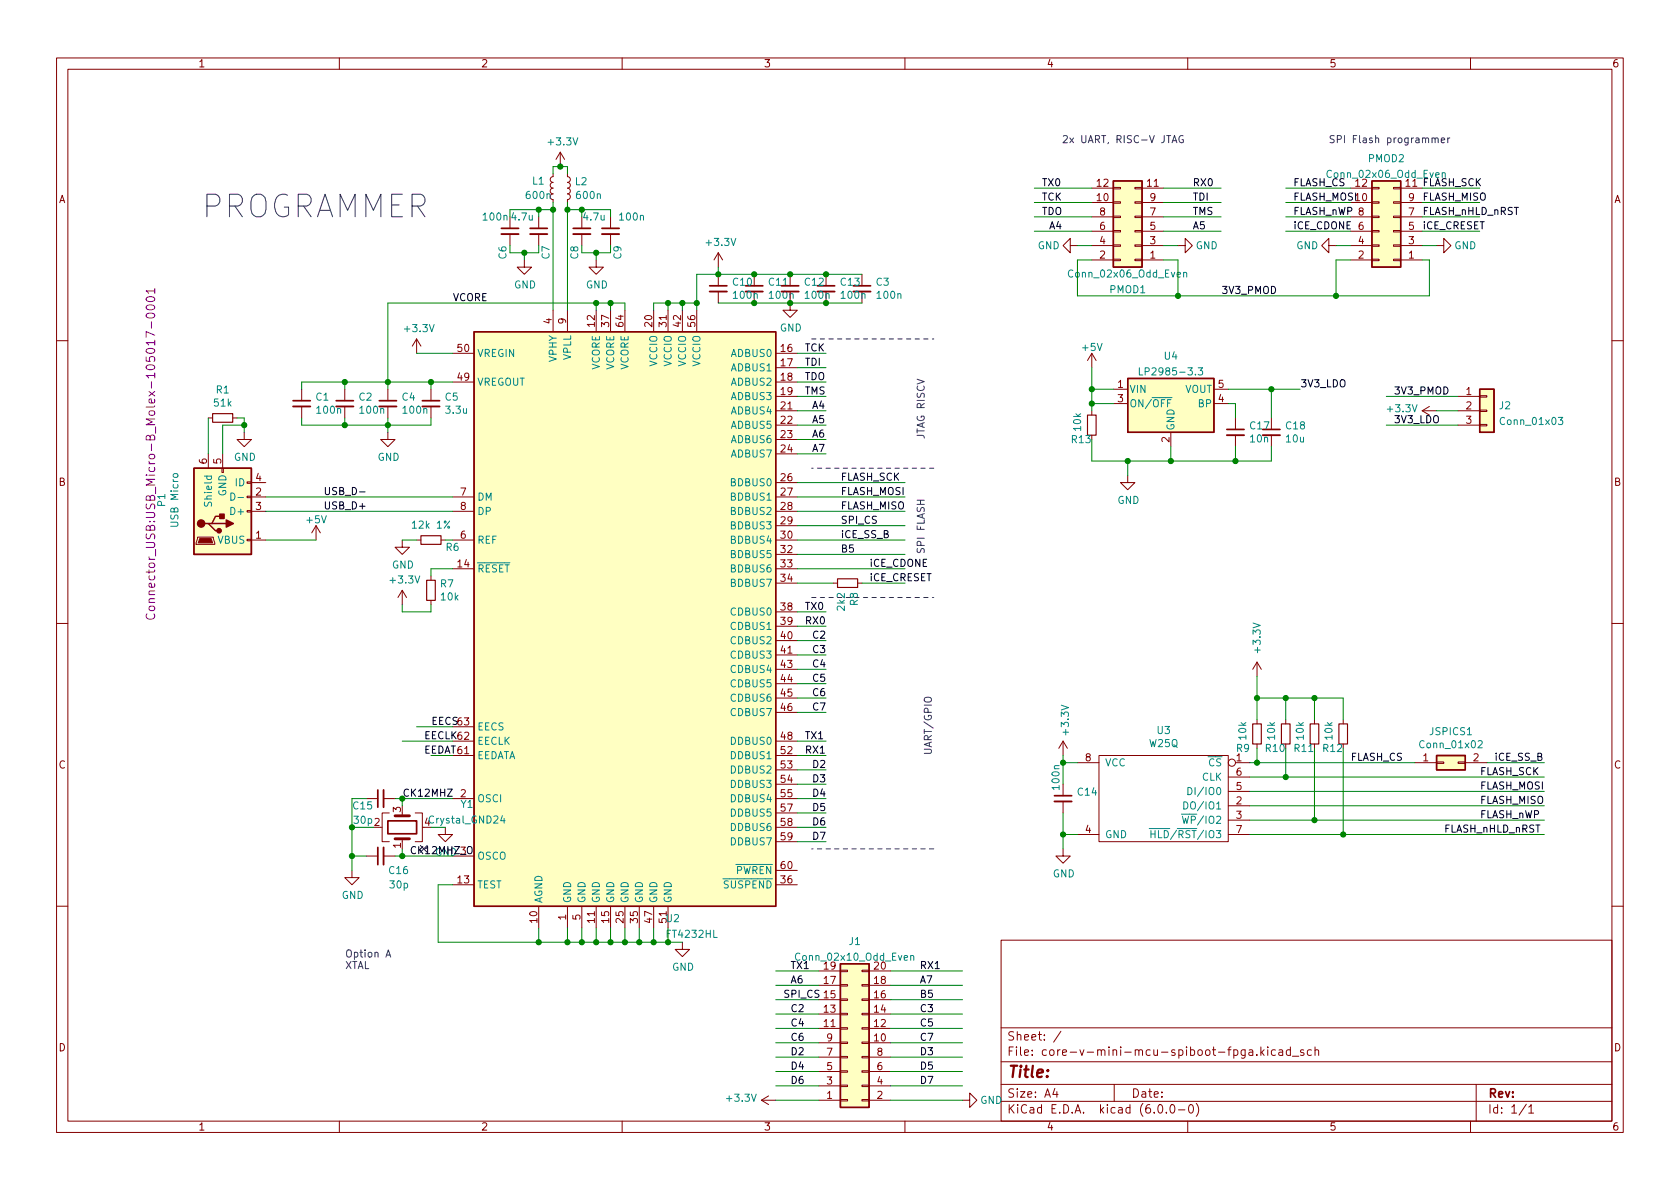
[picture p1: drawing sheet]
<svg xmlns="http://www.w3.org/2000/svg" width="297mm" height="210mm" viewBox="0 0 297 210" stroke-linecap="round" stroke-linejoin="round" font-family="sans-serif">
<g fill="none" stroke="#840000" stroke-width=".18">
<path d="M10 10.2h277v190.1h-277zM12 12.2h273v186.1h-273zM60 10.2v2M110 10.2v2M160 10.2v2M210 10.2v2M260 10.2v2M90.2 38.3v2.1M95.2 38.3v2.1M97.8 30.7v.5l-.4 .2-.1 .3 .1 .4 .4 .2-.3 .1-.2 .3 .1 .4 .4 .2-.4 .2-.1 .4 .2 .3 .3 .1-.4 .1-.1 .4 .1 .4 .4 .1v.5M99.1 26.9l-.8 1.3M99.1 26.9v2.6"/>
<path d="M99.1 26.9l.7 1.3M100.3 30.7v.5l.4 .2 .1 .3-.1 .4-.4 .2 .4 .1 .1 .3-.1 .4-.4 .2 .4 .2 .1 .4-.1 .3-.4 .1 .4 .1 .1 .4-.1 .4-.4 .1v.5M102.9 38.3v2.1M107.9 38.3v2.1M193 35.8h3.8M193 33.3h3.8M193 38.3h3.8M196.8 33.1h1.3v.3h-1.3zM196.8 35.7h1.3v.2h-1.3zM196.8 38.2h1.3v.3h-1.3zM200.7 33.1h1.2v.3h-1.2zM200.7 35.7h1.2v.2h-1.2z"/>
<path d="M200.7 38.2h1.2v.3h-1.2zM201.9 35.8h3.8M201.9 33.3h3.8M201.9 38.3h3.8M238.8 35.8h3.8M238.8 33.3h3.8M238.8 38.3h3.8M242.6 33.1h1.2v.3h-1.2zM242.6 35.7h1.2v.2h-1.2zM242.6 38.2h1.2v.3h-1.2zM246.4 33.1h1.2v.3h-1.2zM246.4 35.7h1.2v.2h-1.2z"/>
<path d="M246.4 38.2h1.2v.3h-1.2zM247.6 35.8h3.9M247.6 33.3h3.9M247.6 38.3h3.9M73.7 59.9l-.8 1.3M73.7 59.9v2.6M73.7 59.9l.7 1.3M90.2 41.4v2M92.7 46v1.2h1.3l-1.3 1.3-1.3-1.3h1.3M95.2 41.4v2M97.8 54.9v3.8M100.3 54.9v3.8"/>
<path d="M102.9 41.4v2M105.4 46v1.2h1.3l-1.3 1.3-1.3-1.3h1.3M105.4 54.9v3.8M107.9 41.4v2M107.9 54.9v3.8M110.5 54.9v3.8M115.6 54.9v3.8M118.1 54.9v3.8M120.6 54.9v3.8M123.2 54.9v3.8M127 44.7v2.5M127 48.5v2"/>
<path d="M127 51.6v2M127 44.7l-.8 1.3M127 44.7l.8 1.3M133.3 48.5v2M133.3 51.6v2M139.7 51.6v3.3h1.3l-1.3 1.2-1.3-1.2h1.3M139.7 48.5v2M146 48.5v2M146 51.6v2M152.4 48.5v2M152.4 51.6v2M189.2 43.4v-1.2l-1.2 1.2 1.2 1.3v-1.3h1.3"/>
<path d="M193 46h3.8M193 43.4h3.8M193 40.9h3.8M196.8 40.8h1.3v.2h-1.3zM196.8 43.3h1.3v.3h-1.3zM196.8 45.8h1.3v.3h-1.3zM200.7 40.8h1.2v.2h-1.2zM200.7 43.3h1.2v.3h-1.2zM200.7 45.8h1.2v.3h-1.2zM201.9 46h3.8M201.9 43.4h3.8M201.9 40.9h3.8"/>
<path d="M208.3 43.4h1.2v-1.2l1.3 1.2-1.3 1.3v-1.3M234.9 43.4v-1.2l-1.2 1.2 1.2 1.3v-1.3h1.3M238.8 46h3.8M238.8 43.4h3.8M238.8 40.9h3.8M242.6 40.8h1.2v.2h-1.2zM242.6 43.3h1.2v.3h-1.2zM242.6 45.8h1.2v.3h-1.2zM246.4 40.8h1.2v.2h-1.2zM246.4 43.3h1.2v.3h-1.2zM246.4 45.8h1.2v.3h-1.2zM247.6 46h3.9"/>
<path d="M247.6 43.4h3.9M247.6 40.9h3.9M254 43.4h1.3v-1.2l1.2 1.2-1.2 1.3v-1.3M10 60.2h2M36.8 73.9h.8M41.1 73.9h.8M43.2 76.4v1.3h1.2l-1.2 1.3-1.3-1.3h1.3M53.3 68.8v2.1M53.3 71.9v2M61 68.8v2.1M61 71.9v2M68.6 76.4v1.3h1.2l-1.2 1.3-1.3-1.3h1.3"/>
<path d="M68.6 68.8v2.1M68.6 71.9v2M76.2 68.8v2.1M76.2 71.9v2M80 62.5h3.8M80 67.6h3.8M137.2 62.5h3.8M137.2 65h3.8M137.2 67.6h3.8M137.2 70.1h3.8M137.2 72.6h3.8M137.2 75.2h3.8"/>
<path d="M137.2 77.7h3.8M193 62.5v2.5M193 72.6v.8M193 62.5l-.7 1.2M193 62.5l.8 1.2M196.8 68.8h2.6M196.8 71.4h2.6M207 76.4v2.6M214.6 68.8h2.6M214.6 71.4h2.6M218.4 73.9v2M218.4 77v2"/>
<path d="M224.8 73.9v2M224.8 77v2M251.5 72.6h2.5M251.5 72.6l1.2 .8M252.7 71.9l-1.2 .7M257.8 70.1h3.8M257.8 72.6h3.8M257.8 75.2h3.8M261.6 75.1h1.3v.2h-1.3zM261.6 72.5h1.3v.3h-1.3zM261.6 70h1.3v.2h-1.3zM285 60.2h2"/>
<path d="M34.9 95h2.8l.3 1.3h-3.3zM36.8 80.3v2.5M39.2 82.8h.3v.8h-.3zM39.4 80.3v2.5M43.7 85.2h.7v.3h-.7zM43.7 87.8h.7v.2h-.7zM43.7 90.3h.7v.2h-.7zM43.7 95.4h.7v.2h-.7zM44.4 85.3h2.6M44.4 87.9h2.6M44.4 90.4h2.6M44.4 95.5h2.6"/>
<path d="M55.9 93l-.8 1.2M55.9 93v2.5M55.9 93l.7 1.2M71.1 95.5v1.3h1.3l-1.3 1.2-1.3-1.2h1.3M73.7 95.5h.7M78 95.5h.7M80 87.9h3.8M80 90.4h3.8M80 95.5h3.8M137.2 80.3h3.8M137.2 85.3h3.8M137.2 87.9h3.8"/>
<path d="M137.2 90.4h3.8M137.2 93h3.8M137.2 95.5h3.8M137.2 98h3.8M199.4 84.1v1.2h1.3l-1.3 1.3-1.3-1.3h1.3M10 110.2h2M71.1 104.4v2.5M71.1 104.4l-.7 1.3M71.1 104.4l.8 1.3M76.2 101.8v.8M76.2 106.2v.7M80 100.6h3.8"/>
<path d="M137.2 100.6h3.8M137.2 103.1h3.8M137.2 108.2h3.8M137.2 110.7h3.8M137.2 113.3h3.8M137.2 115.8h3.8M137.2 118.4h3.8M147.3 103.1h.8M151.6 103.1h.8M222.2 117.1l-.7 1.3M222.2 117.1v2.5M222.2 117.1l.8 1.3"/>
<path d="M285 110.2h2M80 131.1h3.8M80 133.6h3.8M80 128.5h3.8M137.2 120.9h3.8M137.2 123.4h3.8M137.2 126h3.8M137.2 131.1h3.8M137.2 133.6h3.8M137.2 136.1h3.8M137.2 138.7h3.8M188 131.1v2.5"/>
<path d="M188 138.7v2M188 131.1l-.8 1.2M188 131.1l.7 1.2M190.5 134.9h3.8M194.3 133.6h22.9v15.2h-22.9zM217.2 139.9h3.8M217.2 137.4h3.8M218.4 134.9h2.6M222.2 127.2v.8M222.2 131.6v.7M227.3 127.2v.8M232.4 127.2v.8"/>
<path d="M237.5 127.2v.8M250.2 134.9h3.8M254 134.7h1.3v.3h-1.3zM257.8 134.7h1.3v.3h-1.3zM259.1 134.9h3.8M62.2 153.9v1.3h1.3l-1.3 1.3-1.2-1.3h1.2M64.8 141.2h2M64.8 151.4h2M67.8 141.2h2M67.8 151.4h2M68.8 143.8h-1.2v5h1.2M71.1 143.8v.5"/>
<path d="M71.1 148.3v.5M73.4 143.8h1.3v5h-1.3M78.7 146.3v1.3h1.3l-1.3 1.2-1.2-1.2h1.2M80 156.5h3.8M80 141.2h3.8M80 151.4h3.8M137.2 156.5h3.8M137.2 141.2h3.8M137.2 143.8h3.8M137.2 146.3h3.8M137.2 148.8h3.8M137.2 153.9h3.8"/>
<path d="M188 150.1v1.3h1.2l-1.2 1.2-1.3-1.2h1.3M188 141.7v2.1M190.5 147.6h3.8M217.2 142.5h3.8M217.2 145h3.8M217.2 147.6h3.8M10 160.2h2M95.2 160.3v3.8M100.3 160.3v3.8M102.9 160.3v3.8M105.4 160.3v3.8M107.9 160.3v3.8"/>
<path d="M110.5 160.3v3.8M113 160.3v3.8M115.6 160.3v3.8M118.1 160.3v3.8M120.6 166.6v1.3h1.3l-1.3 1.3-1.2-1.3h1.2M144.8 179.3h3.8M144.8 176.8h3.8M144.8 174.2h3.8M144.8 171.7h3.8M148.6 171.6h1.3v.2h-1.3zM148.6 174.1h1.3v.3h-1.3zM148.6 176.7h1.3v.2h-1.3z"/>
<path d="M148.6 179.2h1.3v.2h-1.3zM152.4 171.6h1.3v.2h-1.3zM152.4 174.1h1.3v.3h-1.3zM152.4 176.7h1.3v.2h-1.3zM152.4 179.2h1.3v.2h-1.3zM153.7 179.3h3.8M153.7 176.8h3.8M153.7 174.2h3.8M153.7 171.7h3.8M177 166.3h108v32h-108zM285 160.2h2M60 198.3v2"/>
<path d="M110 198.3v2M134.6 194.6h2.6M134.6 194.6l1.3 .7M135.9 193.8l-1.3 .8M144.8 194.6h3.8M144.8 184.4h3.8M144.8 181.9h3.8M144.8 192h3.8M144.8 189.5h3.8M144.8 186.9h3.8M148.6 181.7h1.3v.3h-1.3zM148.6 184.3h1.3v.2h-1.3z"/>
<path d="M148.6 186.8h1.3v.3h-1.3zM148.6 189.4h1.3v.2h-1.3zM148.6 191.9h1.3v.2h-1.3zM148.6 194.4h1.3v.3h-1.3zM152.4 181.7h1.3v.3h-1.3zM152.4 184.3h1.3v.2h-1.3zM152.4 186.8h1.3v.3h-1.3zM152.4 189.4h1.3v.2h-1.3zM152.4 191.9h1.3v.2h-1.3zM152.4 194.4h1.3v.3h-1.3zM153.7 194.6h3.8M153.7 184.4h3.8"/>
<path d="M153.7 181.9h3.8M153.7 192h3.8M153.7 189.5h3.8M153.7 186.9h3.8M160 198.3v2M170.2 194.6h1.2v-1.3l1.3 1.3-1.3 1.2v-1.2M177 194.8h108M177 191.8h108M177 187.8h108M177 181.8h108M186.5 192.5l-.4 1h1M186.9 193v1"/>
<path d="M187.6 182.4l-1.3 1.9M197 191.8v3M204.9 195.4l.2-.1a.81 .81 0 0 1 .6 .7 .81 .81 0 0 1-.3 .8h-.2a.81 .81 0 0 1-.6-.6 .81 .81 0 0 1 .3-.8zM206.2 196.7v.1M207.1 195.4l.1-.1a.81 .81 0 0 1 .6 .7 .81 .81 0 0 1-.3 .8h-.1a.81 .81 0 0 1-.6-.6 .81 .81 0 0 1 .3-.8zM208.4 196.3h1.1M210 198.3v2M210.4 195.4l.1-.1a.81 .81 0 0 1 .6 .7 .81 .81 0 0 1-.3 .8h-.2a.81 .81 0 0 1-.5-.6 .81 .81 0 0 1 .3-.8zM211.5 195.1a1.72 1.72 0 0 1 0 2.3M220.9 185.7h.5l.1 .9M221.5 186l-.5 .1a.29 .29 0 0 0-.2 .2 .29 .29 0 0 0 .2 .3h.5M222.2 186.5v.1"/>
<path d="M222.9 185.1v1.5M223.1 186.1l.4 .5M223.5 185.6l-.6 .6M224.1 185.1v.2M224.1 185.6v1M225.5 185.7l-.4-.1-.3 .3v.4l.1 .3h.6M226.1 185.7h.6l.1 .9M226.8 186l-.5 .1a.29 .29 0 0 0-.2 .2 .29 .29 0 0 0 .2 .3h.5M228.1 185.7l-.4-.1-.3 .3v.4l.2 .3h.5M228.1 185.1v1.5M228.5 186.8h1.1M230.5 185.7l-.4-.1-.2 .2 .1 .3 .5 .1v.4h-.6"/>
<path d="M231.9 185.7l-.5-.1-.3 .3v.4l.2 .3h.6M232.5 185.8l.2-.2 .4 .1v.9M232.5 185.1v1.5M260 198.3v2M261 191.8v6.5M269.9 195.3l-1.3 1.9M270.3 195.8l.4-.5v1.5M270.3 196.8h.9"/>
<circle cx="217.8" cy="134.9" r=".63"/>
</g>
<g fill="#ffffc2" stroke="#ffffc2" stroke-width=".18">
<path d="M148.6 170.4h5.1v25.4h-5.1z"/>
<path d="M83.8 58.7h53.4v101.6h-53.4z"/>
<path d="M254 133.6h5.1v2.5h-5.1z"/>
<path d="M261.6 68.8h2.6v7.6h-2.6z"/>
<path d="M242.6 32h5v15.2h-5z"/>
<path d="M196.8 32h5.1v15.2h-5.1z"/>
<path d="M199.4 66.9h15.2v9.5h-15.2z"/>
<path d="M34.3 82.8h10.1v15.2h-10.1z"/>
</g>
<path d="M196.8 32h5.1v15.2h-5.1zM242.6 32h5v15.2h-5zM83.8 58.7h53.4v101.6h-53.4zM199.4 66.9h15.2v9.5h-15.2zM261.6 68.8h2.6v7.6h-2.6zM34.3 82.8h10.1v15.2h-10.1zM36.2 92.6h.6l1.3 1.2h.6M37.5 92.6h2.5M39.4 91.3h-1.3l-.6 1.3h-.7M254 133.6h5.1v2.5h-5.1zM148.6 170.4h5.1v25.4h-5.1z" fill="none" stroke="#840000" stroke-width=".25"/>
<g fill="none" stroke="#008484" stroke-width=".18">
<path d="M255 30.7l.2-.2 .3 .1v.8M255 30.5v.9M209.3 48.3l.2-.1h.3v.8M209.3 48.2v.8M201.4 65v1.3h.7M211.8 65h.8l-.4 .5 .4 .1v.6l-.2 .1-.6-.1M275.5 73.8h.8l-.4 .5 .4 .1v.6l-.2 .1-.6-.1M30.7 83.8h.6l.2 .2-.1 .3-.2 .1h-.5l-.1-.2zM40.8 87.2a.64 .64 0 0 1 .7 .6 .64 .64 0 0 1-.7 .7zM42.1 88h1M210 139.3a.64 .64 0 0 1 .8 .6 .64 .64 0 0 1-.8 .6zM261.3 131.1l.5-.1 .3 .3-.8 .9h.8"/>
<path d="M88.8 144.2l-.3 .9h.8M89.1 144.7v.9M209.3 141.8a.64 .64 0 0 1 .7 .6 .64 .64 0 0 1-.7 .7zM161 169.1l.2-.1h.3l.1 .8M161 169v.8"/>
</g>
<g fill="none" stroke="#840000" stroke-width=".33">
<path d="M88.6 41.4h3.1M93.7 41.4h3.1M101.3 41.4h3.1M106.4 41.4h3.1M125.5 51.6h3M131.8 51.6h3.1M138.2 51.6h3M144.5 51.6h3.1M150.9 51.6h3M51.8 71.9h3.1M59.4 71.9h3.1M67.1 71.9h3"/>
<path d="M74.7 71.9h3M216.9 77h3.1M223.3 77h3M67.8 139.7v3M67.8 149.9v3M186.4 141.7h3.1"/>
</g>
<g fill="none" stroke="#840000" stroke-width=".3">
<path d="M88.6 40.4h3.1M93.7 40.4h3.1M101.3 40.4h3.1M106.4 40.4h3.1M125.5 50.5h3M131.8 50.5h3.1M138.2 50.5h3M144.5 50.5h3.1M150.9 50.5h3M51.8 70.9h3.1M59.4 70.9h3.1M67.1 70.9h3"/>
<path d="M74.7 70.9h3M216.9 75.9h3.1M223.3 75.9h3M66.8 139.7v3M66.8 149.9v3M68.6 145.2h5.1v2.2h-5.1zM186.4 140.7h3.1"/>
</g>
<path d="M37.6 73.1h3.5v1.6h-3.5zM192.3 73.4h1.5v3.6h-1.5zM74.4 94.7h3.6v1.6h-3.6zM75.4 102.6h1.6v3.6h-1.6zM148.1 102.4h3.5v1.5h-3.5zM221.5 128h1.5v3.6h-1.5zM226.6 128h1.5v3.6h-1.5zM231.6 128h1.6v3.6h-1.6zM236.7 128h1.6v3.6h-1.6z" fill="none" stroke="#840000" stroke-width=".2"/>
<path d="M69.8 148.3h2.6M69.8 144.3h2.6" fill="none" stroke="#840000" stroke-width=".51"/>
<g fill="#840000" stroke="#840000" stroke-width=".25">
<path d="M40 91.9l1.3 .7-1.3 .6z"/>
<path d="M38.9 90.9h.7v.8h-.7z"/>
<circle cx="35.6" cy="92.6" r=".63"/>
<circle cx="38.7" cy="93.8" r=".38"/>
</g>
<path d="M35.3 95.2h2l.3 .8h-2.5z" fill="#840000" stroke="#840000" stroke-width=".18"/>
<path d="M25.9 52.7a1.01 1.01 0 0 1 1.5 .1 .83 .83 0 0 1-.7 .6 .83 .83 0 0 1-.8-.3zM26 55.5a.82 .82 0 0 1 1.4 .4 .95 .95 0 0 1-1.6 0zM26 54.1a.82 .82 0 0 1 1.4 .3 .95 .95 0 0 1-1.6 0zM27.4 51.4h-1.6l.5 .5M27.4 51v.9M26 108.6a.61 .61 0 0 0 0 .7 .61 .61 0 0 0 .7 .2 .57 .57 0 0 0 .6-.3 .57 .57 0 0 0-.1-.6M26.3 106.5h1.1M26.5 107.3h.7l.2 .2-.1 .3-.2 .2-.6-.1-.2-.2zM27.4 105.9h-1l-.1 .4 .2 .2" fill="none" stroke="#840084" stroke-width=".18"/>
<path d="M63.6 87h.9M79.1 139.5h.9l-.9 1.3h.9" fill="none" stroke="#000" stroke-width=".18"/>
<path d="M188 24.1l.5-.1 .2 .3-.8 .9h.8M189.2 24.4l.6 .8M189.8 24.4l-.6 .8M235.9 24h-.5l-.2 .1v.4l.6 .2 .1 .3-.2 .2h-.5M236.4 24.6h.7l.1-.2-.1-.3-.7-.1v1.2M256.3 24.4l-.3 .2M162.2 88.5h1.2M162.8 88.5v.7M163.5 123.5a.81 .81 0 0 1 1.2 .1 .43 .43 0 0 1-.4 .5h-.5a.42 .42 0 0 1-.3-.2 .42 .42 0 0 1 0-.4zM68.2 169.2l.5-1.2 .4 1.2M68.4 168.9h.6" fill="none" stroke="#0000c2" stroke-width=".18"/>
<path d="M143.5 59.9h21.6M165.1 82.8h-21.6M143.5 105.7h21.6M165.1 150.1h-21.6" fill="none" stroke="#0000c2" stroke-width=".18" stroke-dasharray=".8 .8"/>
<g fill="none" stroke="#008400" stroke-width=".18">
<path d="M95.2 37.1v1.2M97.8 30.7v-1.2h2.5v1.2M97.8 37.1h-7.6v1.2M97.8 35.8v19.1M100.3 37.1h7.6v1.2M100.3 35.8v19.1M102.9 37.1v1.2M182.9 33.3h10.1M182.9 38.3h10.1M182.9 35.8h10.1M205.7 33.3h10.2M205.7 38.3h10.2"/>
<path d="M205.7 35.8h10.2M227.3 33.3h11.5M227.3 38.3h11.5M227.3 35.8h11.5M251.5 33.3h10.1M251.5 38.3h10.1M251.5 35.8h10.1M90.2 44.7h5M92.7 44.7v1.3M102.9 44.7h5M105.4 44.7v1.3M105.4 53.6v1.3"/>
<path d="M107.9 53.6v1.3M110.5 54.9v-1.3h-41.9v15.2M118.1 53.6v1.3M120.6 53.6v1.3M123.2 53.6h-7.6v1.3M127 53.6h25.4M127 47.2v1.3M152.4 48.5h-29.2v6.4M182.9 40.9h10.1M190.5 43.4h2.5M193 46h-2.5v6.3h62.2v-6.3h-1.2M205.7 46h2.6v6.3"/>
<path d="M205.7 43.4h2.6M205.7 40.9h10.2M227.3 40.9h11.5M236.2 43.4h2.6M238.8 46h-2.6v6.3M251.5 43.4h2.5M251.5 40.9h10.1M36.8 73.9v6.4M41.9 73.9h1.3v2.5M43.2 75.2h-3.8v5.1M53.3 73.9v1.3h22.9v-1.3M61 67.6v1.2"/>
<path d="M61 73.9v1.3M68.6 73.9v2.5M73.7 62.5h6.3M76.2 67.6v1.2M80 67.6h-26.7v1.2M141 75.2h5M141 77.7h5M141 62.5h5M141 67.6h5M141 65h5M141 70.1h5M141 72.6h5"/>
<path d="M193 77.7v3.8h31.8v-2.5M193 68.8h3.8M193 71.4h3.8M193 65v7.6M207 79v2.5M217.2 71.4h1.2v2.5M217.2 68.8h12.7M218.4 79v2.5M224.8 68.8v5.1M245.1 75.2h12.7M245.1 70.1h12.7M254 72.6h3.8"/>
<path d="M47 95.5h8.9M47 90.4h33M47 87.9h33M71.1 95.5h2.6M78.7 95.5h1.3M141 85.3h19M141 98h19M141 95.5h19M141 90.4h19M141 93h19M141 80.3h5M141 87.9h19"/>
<path d="M199.4 81.5v2.6M71.1 106.9v1.3h5.1v-1.3M80 100.6h-3.8v1.2M141 103.1h6.3M141 118.4h5M141 108.2h5M141 110.7h5M141 115.8h5M141 100.6h19M141 113.3h5M152.4 103.1h7.6M222.2 119.6v7.6"/>
<path d="M71.1 131.1h8.9M73.7 128.5h6.3M76.2 133.6h3.8M141 120.9h5M141 133.6h5M141 131.1h5M141 126h5M141 123.4h5M141 138.7h5M141 136.1h5M188 134.9h2.5M188 133.6v5.1"/>
<path d="M221 137.4h52M221 134.9h29.2M221 139.9h52M222.2 123.4h15.3v3.8M222.2 132.3v2.6M227.3 123.4v3.8M227.3 132.3v5.1M232.4 123.4v3.8M232.4 132.3v12.7M237.5 132.3v15.3M262.9 134.9h10.1M62.2 146.3h3.8"/>
<path d="M62.2 141.2v12.7M62.2 151.4h2.6M69.8 141.2h10.2M69.8 151.4h10.2M71.1 141.2v1.3M71.1 150.1v1.3M80 156.5h-2.5v10.1h43.1M141 146.3h5M141 141.2h5M141 148.8h5M141 143.8h5M188 147.6h2.5"/>
<path d="M188 143.8v6.3M221 145h52M221 147.6h52M221 142.5h52M95.2 164.1v2.5M100.3 164.1v2.5M102.9 164.1v2.5M105.4 164.1v2.5M107.9 164.1v2.5M110.5 164.1v2.5M113 164.1v2.5M115.6 164.1v2.5"/>
<path d="M118.1 164.1v2.5M137.2 176.8h7.6M137.2 174.2h7.6M137.2 171.7h7.6M137.2 179.3h7.6M157.5 176.8h12.7M157.5 174.2h12.7M157.5 171.7h12.7M157.5 179.3h12.7M137.2 181.9h7.6M137.2 186.9h7.6M137.2 184.4h7.6"/>
<path d="M137.2 194.6h7.6M137.2 189.5h7.6M137.2 192h7.6M157.5 181.9h12.7M157.5 186.9h12.7M157.5 184.4h12.7M157.5 194.6h12.7M157.5 189.5h12.7M157.5 192h12.7"/>
</g>
<g fill="#008400" stroke="#008400" stroke-width=".18">
<circle cx="71.1" cy="141.2" r=".46"/>
<circle cx="62.2" cy="146.3" r=".46"/>
<circle cx="102.9" cy="37.1" r=".46"/>
<circle cx="105.4" cy="44.7" r=".46"/>
<circle cx="139.7" cy="53.6" r=".46"/>
<circle cx="133.3" cy="48.5" r=".46"/>
<circle cx="133.3" cy="53.6" r=".46"/>
<circle cx="146" cy="48.5" r=".46"/>
<circle cx="146" cy="53.6" r=".46"/>
<circle cx="127" cy="48.5" r=".46"/>
<circle cx="139.7" cy="48.5" r=".46"/>
<circle cx="123.2" cy="53.6" r=".46"/>
<circle cx="120.6" cy="53.6" r=".46"/>
<circle cx="99.1" cy="29.5" r=".46"/>
<circle cx="97.8" cy="37.1" r=".46"/>
<circle cx="100.3" cy="37.1" r=".46"/>
<circle cx="118.1" cy="53.6" r=".46"/>
<circle cx="105.4" cy="53.6" r=".46"/>
<circle cx="107.9" cy="53.6" r=".46"/>
<circle cx="95.2" cy="37.1" r=".46"/>
<circle cx="92.7" cy="44.7" r=".46"/>
<circle cx="68.6" cy="75.2" r=".46"/>
<circle cx="61" cy="67.6" r=".46"/>
<circle cx="68.6" cy="67.6" r=".46"/>
<circle cx="43.2" cy="75.2" r=".46"/>
<circle cx="61" cy="75.2" r=".46"/>
<circle cx="76.2" cy="67.6" r=".46"/>
<circle cx="199.4" cy="81.5" r=".46"/>
<circle cx="207" cy="81.5" r=".46"/>
<circle cx="208.3" cy="52.3" r=".46"/>
<circle cx="218.4" cy="81.5" r=".46"/>
<circle cx="193" cy="68.8" r=".46"/>
<circle cx="193" cy="71.4" r=".46"/>
<circle cx="236.2" cy="52.3" r=".46"/>
<circle cx="224.8" cy="68.8" r=".46"/>
<circle cx="237.5" cy="147.6" r=".46"/>
<circle cx="232.4" cy="145" r=".46"/>
<circle cx="227.3" cy="137.4" r=".46"/>
<circle cx="227.3" cy="123.4" r=".46"/>
<circle cx="232.4" cy="123.4" r=".46"/>
<circle cx="222.2" cy="123.4" r=".46"/>
<circle cx="222.2" cy="134.9" r=".46"/>
<circle cx="188" cy="147.6" r=".46"/>
<circle cx="188" cy="134.9" r=".46"/>
<circle cx="71.1" cy="151.4" r=".46"/>
<circle cx="62.2" cy="151.4" r=".46"/>
<circle cx="113" cy="166.6" r=".46"/>
<circle cx="118.1" cy="166.6" r=".46"/>
<circle cx="115.6" cy="166.6" r=".46"/>
<circle cx="105.4" cy="166.6" r=".46"/>
<circle cx="110.5" cy="166.6" r=".46"/>
<circle cx="107.9" cy="166.6" r=".46"/>
<circle cx="102.9" cy="166.6" r=".46"/>
<circle cx="100.3" cy="166.6" r=".46"/>
<circle cx="95.2" cy="166.6" r=".46"/>
</g>
<text font-size="5.6" fill="#0000c2" x="35.6" y="38.5">PROGRAMMER</text>
<text font-size="2.8" fill="#840000" x="178" y="190.6">Title:</text>
<text font-size="2.1" fill="#840084" x="27.4" y="105.7" transform="rotate(-90 27.4 105.7)">Connector_USB:USB_Micro-B_Molex-105017-0001</text>
<g font-size="2.1" fill="#840000">
<text x="178" y="184">Sheet: /</text>
<text x="178" y="186.7">File: core-v-mini-mcu-spiboot-fpga.kicad_sch</text>
<text x="178" y="196.9">KiCad E.D.A. kicad (6.0.0-0)</text>
<text x="178" y="194.1">Size: A4</text>
<text x="200" y="194.1">Date:</text>
<text x="263" y="194.1">Rev:</text>
<text x="263" y="196.9">Id: 1/1</text>
</g>
<g font-size="1.8" fill="#840000">
<text x="35" y="11.9">1</text>
<text x="85" y="11.9">2</text>
<text x="135" y="11.9">3</text>
<text x="185" y="11.9">4</text>
<text x="235" y="11.9">5</text>
<text x="285" y="11.9">6</text>
<text x="10.3" y="35.9">A</text>
<text x="194" y="35.6">10</text>
<text x="194" y="33">12</text>
<text x="202.9" y="33">11</text>
<text x="203.3" y="35.6">9</text>
<text x="239.7" y="33">12</text>
<text x="249.1" y="35.6">9</text>
<text x="285.3" y="35.9">A</text>
<text x="194.5" y="40.6">6</text>
<text x="194.5" y="38.1">8</text>
<text x="203.3" y="40.6">5</text>
<text x="203.3" y="38.1">7</text>
<text x="240.2" y="40.6">6</text>
<text x="249.1" y="40.6">5</text>
<text x="249.1" y="38.1">7</text>
<text x="194.5" y="45.7">2</text>
<text x="194.5" y="43.2">4</text>
<text x="203.3" y="45.7">1</text>
<text x="203.3" y="43.2">3</text>
<text x="240.2" y="45.7">2</text>
<text x="240.2" y="43.2">4</text>
<text x="249.1" y="45.7">1</text>
<text x="249.1" y="43.2">3</text>
<text x="97.5" y="57.3" transform="rotate(-90 97.5 57.3)">4</text>
<text x="100.1" y="57.3" transform="rotate(-90 100.1 57.3)">9</text>
<text x="105.2" y="57.7" transform="rotate(-90 105.2 57.7)">12</text>
<text x="107.7" y="57.7" transform="rotate(-90 107.7 57.7)">37</text>
<text x="110.2" y="57.7" transform="rotate(-90 110.2 57.7)">64</text>
<text x="115.3" y="57.7" transform="rotate(-90 115.3 57.7)">20</text>
<text x="117.9" y="57.7" transform="rotate(-90 117.9 57.7)">31</text>
<text x="120.4" y="57.7" transform="rotate(-90 120.4 57.7)">42</text>
<text x="122.9" y="57.7" transform="rotate(-90 122.9 57.7)">56</text>
<text x="80.9" y="62.2">50</text>
<text x="138.1" y="62.2">16</text>
<text x="138.1" y="64.8">17</text>
<text x="80.9" y="67.3">49</text>
<text x="138.1" y="67.3">18</text>
<text x="138.1" y="69.8">19</text>
<text x="197.6" y="68.6">1</text>
<text x="197.6" y="71.1">3</text>
<text x="215.4" y="71.1">4</text>
<text x="215.4" y="68.6">5</text>
<text x="259.2" y="69.8">1</text>
<text x="138.1" y="72.4">21</text>
<text x="138.1" y="74.9">22</text>
<text x="138.1" y="77.5">23</text>
<text x="259.2" y="72.4">2</text>
<text x="259.2" y="74.9">3</text>
<text x="36.6" y="82" transform="rotate(-90 36.6 82)">6</text>
<text x="39.1" y="82" transform="rotate(-90 39.1 82)">5</text>
<text x="138.1" y="80">24</text>
<text x="206.8" y="78.2" transform="rotate(-90 206.8 78.2)">2</text>
<text x="10.3" y="85.9">B</text>
<text x="45.2" y="87.6">2</text>
<text x="45.2" y="85.1">4</text>
<text x="81.4" y="87.6">7</text>
<text x="138.1" y="85.1">26</text>
<text x="138.1" y="87.6">27</text>
<text x="285.3" y="85.9">B</text>
<text x="45.2" y="95.2">1</text>
<text x="45.2" y="90.2">3</text>
<text x="81.4" y="95.2">6</text>
<text x="81.4" y="90.2">8</text>
<text x="138.1" y="90.2">28</text>
<text x="138.1" y="92.7">29</text>
<text x="138.1" y="95.2">30</text>
<text x="80.9" y="100.3">14</text>
<text x="138.1" y="97.8">32</text>
<text x="138.1" y="100.3">33</text>
<text x="138.1" y="102.9">34</text>
<text x="138.1" y="107.9">38</text>
<text x="138.1" y="110.5">39</text>
<text x="138.1" y="113">40</text>
<text x="138.1" y="115.6">41</text>
<text x="138.1" y="118.1">43</text>
<text x="138.1" y="120.6">44</text>
<text x="138.1" y="123.2">45</text>
<text x="138.1" y="125.7">46</text>
<text x="138.1" y="130.8">48</text>
<text x="10.3" y="135.9">C</text>
<text x="138.1" y="133.3">52</text>
<text x="138.1" y="135.9">53</text>
<text x="191.9" y="134.6">8</text>
<text x="218.6" y="134.6">1</text>
<text x="218.6" y="137.2">6</text>
<text x="251.6" y="134.6">1</text>
<text x="260.5" y="134.6">2</text>
<text x="285.3" y="135.9">C</text>
<text x="70.9" y="143.6" transform="rotate(-90 70.9 143.6)">3</text>
<text x="81.4" y="141">2</text>
<text x="138.1" y="138.4">54</text>
<text x="138.1" y="141">55</text>
<text x="138.1" y="143.5">57</text>
<text x="218.6" y="142.2">2</text>
<text x="218.6" y="139.7">5</text>
<text x="70.9" y="150" transform="rotate(-90 70.9 150)">1</text>
<text x="138.1" y="146">58</text>
<text x="138.1" y="148.6">59</text>
<text x="191.9" y="147.3">4</text>
<text x="218.6" y="144.8">3</text>
<text x="218.6" y="147.3">7</text>
<text x="138.1" y="153.7">60</text>
<text x="80.9" y="156.2">13</text>
<text x="138.1" y="156.2">36</text>
<text x="95" y="163.2" transform="rotate(-90 95 163.2)">10</text>
<text x="100.1" y="162.7" transform="rotate(-90 100.1 162.7)">1</text>
<text x="102.6" y="162.7" transform="rotate(-90 102.6 162.7)">5</text>
<text x="105.2" y="163.2" transform="rotate(-90 105.2 163.2)">11</text>
<text x="107.7" y="163.2" transform="rotate(-90 107.7 163.2)">15</text>
<text x="110.2" y="163.2" transform="rotate(-90 110.2 163.2)">25</text>
<text x="112.8" y="163.2" transform="rotate(-90 112.8 163.2)">35</text>
<text x="115.3" y="163.2" transform="rotate(-90 115.3 163.2)">47</text>
<text x="117.9" y="163.2" transform="rotate(-90 117.9 163.2)">51</text>
<text x="145.7" y="174">17</text>
<text x="145.7" y="171.4">19</text>
<text x="154.6" y="174">18</text>
<text x="154.6" y="171.4">20</text>
<text x="145.7" y="179.1">13</text>
<text x="154.6" y="179.1">14</text>
<text x="154.6" y="176.5">16</text>
<text x="10.3" y="185.9">D</text>
<text x="145.7" y="181.6">11</text>
<text x="146.2" y="184.1">9</text>
<text x="154.6" y="184.1">10</text>
<text x="154.6" y="181.6">12</text>
<text x="285.3" y="185.9">D</text>
<text x="146.2" y="191.8">3</text>
<text x="146.2" y="189.2">5</text>
<text x="146.2" y="186.7">7</text>
<text x="155.1" y="191.8">4</text>
<text x="155.1" y="189.2">6</text>
<text x="155.1" y="186.7">8</text>
<text x="146.2" y="194.3">1</text>
<text x="155.1" y="194.3">2</text>
<text x="35" y="199.9">1</text>
<text x="85" y="199.9">2</text>
<text x="135" y="199.9">3</text>
<text x="185" y="199.9">4</text>
<text x="235" y="199.9">5</text>
<text x="285" y="199.9">6</text>
</g>
<g font-size="1.8" fill="#008484">
<text x="97.1" y="25.7">+3.3V</text>
<text x="242" y="28.7">PMOD2</text>
<text x="93.2" y="35.2">600n</text>
<text x="94.1" y="32.6">L1</text>
<text x="101.7" y="32.7">L2</text>
<text x="102.1" y="35.2">600n</text>
<text x="235" y="31.4">Conn_02x06_Odd_Even</text>
<text x="85.5" y="39">100n</text>
<text x="90.6" y="39">4.7u</text>
<text x="103.3" y="39">4.7u</text>
<text x="109.7" y="39">100n</text>
<text x="125" y="43.5">+3.3V</text>
<text x="183.5" y="44.1">GND</text>
<text x="211.4" y="44.1">GND</text>
<text x="229.2" y="44.1">GND</text>
<text x="257.1" y="44.1">GND</text>
<text x="90.9" y="51">GND</text>
<text x="103.6" y="51">GND</text>
<text x="129.6" y="50.5">C10</text>
<text x="129.8" y="52.8">100n</text>
<text x="136" y="50.5">C11</text>
<text x="136.1" y="52.8">100n</text>
<text x="142.3" y="50.5">C12</text>
<text x="142.5" y="52.8">100n</text>
<text x="148.7" y="50.5">C13</text>
<text x="148.8" y="52.8">100n</text>
<text x="154.9" y="50.5">C3</text>
<text x="155.2" y="52.8">100n</text>
<text x="189.3" y="49.1">Conn_02x06_Odd_Even</text>
<text x="196.2" y="51.8">PMOD1</text>
<text x="71.7" y="58.7">+3.3V</text>
<text x="137.9" y="58.6">GND</text>
<text x="84.3" y="63.1">VREGIN</text>
<text x="98.4" y="64" transform="rotate(-90 98.4 64)">VPHY</text>
<text x="101" y="63.7" transform="rotate(-90 101 63.7)">VPLL</text>
<text x="106" y="65.5" transform="rotate(-90 106 65.5)">VCORE</text>
<text x="108.6" y="65.5" transform="rotate(-90 108.6 65.5)">VCORE</text>
<text x="111.1" y="65.5" transform="rotate(-90 111.1 65.5)">VCORE</text>
<text x="116.2" y="64.8" transform="rotate(-90 116.2 64.8)">VCCIO</text>
<text x="118.7" y="64.8" transform="rotate(-90 118.7 64.8)">VCCIO</text>
<text x="121.3" y="64.8" transform="rotate(-90 121.3 64.8)">VCCIO</text>
<text x="123.8" y="64.8" transform="rotate(-90 123.8 64.8)">VCCIO</text>
<text x="129.4" y="63.1">ADBUS0</text>
<text x="129.4" y="65.7">ADBUS1</text>
<text x="191.4" y="62">+5V</text>
<text x="205.9" y="63.6">U4</text>
<text x="37.9" y="71.9">51k</text>
<text x="38.2" y="69.6">R1</text>
<text x="55.9" y="70.8">C1</text>
<text x="63.5" y="70.8">C2</text>
<text x="71.1" y="70.8">C4</text>
<text x="78.7" y="70.8">C5</text>
<text x="84.3" y="68.2">VREGOUT</text>
<text x="129.4" y="68.2">ADBUS2</text>
<text x="129.4" y="70.7">ADBUS3</text>
<text x="199.6" y="69.5">VIN</text>
<text x="202.4" y="66.4">LP2985-3.3</text>
<text x="209.5" y="69.5">VOUT</text>
<text x="56.1" y="73.1">100n</text>
<text x="63.7" y="73.1">100n</text>
<text x="71.4" y="73.1">100n</text>
<text x="78.9" y="73.1">3.3u</text>
<text x="129.4" y="73.3">ADBUS4</text>
<text x="129.4" y="75.8">ADBUS5</text>
<text x="191.1" y="76.1" transform="rotate(-90 191.1 76.1)">10k</text>
<text x="199.6" y="72">ON/~{OFF}</text>
<text x="207.6" y="76.2" transform="rotate(-90 207.6 76.2)">GND</text>
<text x="211.9" y="72">BP</text>
<text x="221.1" y="75.9">C17</text>
<text x="227.4" y="75.9">C18</text>
<text x="245.5" y="72.9">+3.3V</text>
<text x="265.1" y="72.4">J2</text>
<text x="265.6" y="75.1">Conn_01x03</text>
<text x="41.3" y="81.5">GND</text>
<text x="66.7" y="81.5">GND</text>
<text x="129.4" y="78.4">ADBUS6</text>
<text x="129.4" y="80.9">ADBUS7</text>
<text x="189.5" y="78.4">R13</text>
<text x="221.1" y="78.2">10n</text>
<text x="227.5" y="78.2">10u</text>
<text x="29.2" y="89.5" transform="rotate(-90 29.2 89.5)">P1</text>
<text x="37.5" y="89.1" transform="rotate(-90 37.5 89.1)">Shield</text>
<text x="40" y="87.7" transform="rotate(-90 40 87.7)">GND</text>
<text x="41.7" y="86">ID</text>
<text x="84.3" y="88.5">DM</text>
<text x="129.4" y="86">BDBUS0</text>
<text x="129.4" y="88.5">BDBUS1</text>
<text x="197.6" y="89.1">GND</text>
<text x="31.5" y="92.9" transform="rotate(-90 31.5 92.9)">USB Micro</text>
<text x="41.1" y="91.1">D+</text>
<text x="54.3" y="92.5">+5V</text>
<text x="73.2" y="93.5">12k 1%</text>
<text x="84.3" y="91.1">DP</text>
<text x="129.4" y="91.1">BDBUS2</text>
<text x="129.4" y="93.6">BDBUS3</text>
<text x="38.5" y="96.1">VBUS</text>
<text x="69.3" y="100.5">GND</text>
<text x="78.9" y="97.4">R6</text>
<text x="84.3" y="101.2">~{RESET}</text>
<text x="84.3" y="96.1">REF</text>
<text x="129.4" y="96.1">BDBUS4</text>
<text x="129.4" y="98.7">BDBUS5</text>
<text x="129.4" y="101.2">BDBUS6</text>
<text x="69.2" y="103.2">+3.3V</text>
<text x="77.9" y="103.9">R7</text>
<text x="78" y="106.2">10k</text>
<text x="129.4" y="103.8">BDBUS7</text>
<text x="149.4" y="107.9" transform="rotate(-90 149.4 107.9)">2k2</text>
<text x="151.7" y="107.1" transform="rotate(-90 151.7 107.1)">R8</text>
<text x="129.4" y="108.8">CDBUS0</text>
<text x="129.4" y="111.4">CDBUS1</text>
<text x="129.4" y="113.9">CDBUS2</text>
<text x="129.4" y="116.5">CDBUS3</text>
<text x="129.4" y="119">CDBUS4</text>
<text x="222.9" y="115.2" transform="rotate(-90 222.9 115.2)">+3.3V</text>
<text x="129.4" y="121.5">CDBUS5</text>
<text x="129.4" y="124.1">CDBUS6</text>
<text x="84.3" y="131.7">EECLK</text>
<text x="84.3" y="129.2">EECS</text>
<text x="129.4" y="126.6">CDBUS7</text>
<text x="129.4" y="131.7">DDBUS0</text>
<text x="189" y="129.8" transform="rotate(-90 189 129.8)">+3.3V</text>
<text x="204.6" y="129.8">U3</text>
<text x="220.3" y="130.7" transform="rotate(-90 220.3 130.7)">10k</text>
<text x="225.4" y="130.7" transform="rotate(-90 225.4 130.7)">10k</text>
<text x="230.5" y="130.7" transform="rotate(-90 230.5 130.7)">10k</text>
<text x="235.6" y="130.7" transform="rotate(-90 235.6 130.7)">10k</text>
<text x="252.9" y="130">JSPICS1</text>
<text x="84.3" y="134.2">EEDATA</text>
<text x="129.4" y="134.2">DDBUS1</text>
<text x="129.4" y="136.8">DDBUS2</text>
<text x="195.3" y="135.5">VCC</text>
<text x="203.2" y="132.1">W25Q</text>
<text x="212.3" y="135.5">~{CS}</text>
<text x="218.6" y="133">R9</text>
<text x="223.8" y="133">R10</text>
<text x="228.9" y="133">R11</text>
<text x="234" y="133">R12</text>
<text x="251.3" y="132.3">Conn_01x02</text>
<text x="81.5" y="142.8">Y1</text>
<text x="84.3" y="141.9">OSCI</text>
<text x="129.4" y="139.3">DDBUS3</text>
<text x="129.4" y="141.9">DDBUS4</text>
<text x="187.3" y="139.5" transform="rotate(-90 187.3 139.5)">100n</text>
<text x="190.6" y="140.7">C14</text>
<text x="210.2" y="143.1">DO/IO1</text>
<text x="211" y="140.6">DI/IO0</text>
<text x="212.5" y="138">CLK</text>
<text x="62.7" y="145.7">30p 2</text>
<text x="129.4" y="144.4">DDBUS5</text>
<text x="129.4" y="146.9">DDBUS6</text>
<text x="129.4" y="149.5">DDBUS7</text>
<text x="195.3" y="148.2">GND</text>
<text x="202.4" y="148.2">~{HLD}/~{RST}/IO3</text>
<text x="208.6" y="145.7">~{WP}/IO2</text>
<text x="68.8" y="154.6">C16</text>
<text x="84.3" y="152">OSCO</text>
<text x="128.7" y="154.6">~{PWREN}</text>
<text x="186.1" y="155.1">GND</text>
<text x="60.4" y="158.9">GND</text>
<text x="69" y="157.1">30p</text>
<text x="84.3" y="157.1">TEST</text>
<text x="95.9" y="159.8" transform="rotate(-90 95.9 159.8)">AGND</text>
<text x="101" y="159.8" transform="rotate(-90 101 159.8)">GND</text>
<text x="103.5" y="159.8" transform="rotate(-90 103.5 159.8)">GND</text>
<text x="106" y="159.8" transform="rotate(-90 106 159.8)">GND</text>
<text x="108.6" y="159.8" transform="rotate(-90 108.6 159.8)">GND</text>
<text x="111.1" y="159.8" transform="rotate(-90 111.1 159.8)">GND</text>
<text x="113.7" y="159.8" transform="rotate(-90 113.7 159.8)">GND</text>
<text x="116.2" y="159.8" transform="rotate(-90 116.2 159.8)">GND</text>
<text x="118.7" y="159.8" transform="rotate(-90 118.7 159.8)">GND</text>
<text x="126.7" y="157.1">~{SUSPEND}</text>
<text x="117.8" y="163.1">U2</text>
<text x="118.1" y="165.8">FT4232HL</text>
<text x="150.1" y="167.1">J1</text>
<text x="118.8" y="171.6">GND</text>
<text x="141.1" y="169.9">Conn_02x10_Odd_Even</text>
<text x="128.7" y="194.8">+3.3V</text>
<text x="173.3" y="195.2">GND</text>
</g>
<g font-size="1.8" fill="#0000c2">
<text x="190" y="25.3">2x UART, RISC-V JTAG</text>
<text x="237.7" y="25.3">SPI Flash programmer</text>
<text x="163.5" y="77.7" transform="rotate(-90 163.5 77.7)">JTAG RISCV</text>
<text x="163.5" y="98" transform="rotate(-90 163.5 98)">SPI FLASH</text>
<text x="164.8" y="133.6" transform="rotate(-90 164.8 133.6)">UART/GPIO</text>
<text x="61" y="169.3">Option A</text>
<text x="61" y="171.3">XTAL</text>
</g>
<g font-size="1.8">
<text x="184.1" y="35.5">TCK</text>
<text x="184.1" y="32.9">TX0</text>
<text x="210.8" y="32.9">RX0</text>
<text x="210.8" y="35.5">TDI</text>
<text x="228.6" y="32.9">FLASH_CS</text>
<text x="228.6" y="35.5">FLASH_MOSI10</text>
<text x="248.6" y="33">11 FLASH_SCK</text>
<text x="251.5" y="35.5">FLASH_MISO</text>
<text x="184.1" y="38">TDO</text>
<text x="185.4" y="40.5">A4</text>
<text x="210.8" y="40.5">A5</text>
<text x="210.8" y="38">TMS</text>
<text x="228.6" y="40.5">iCE_CDONE</text>
<text x="228.6" y="38">FLASH_nWP 8</text>
<text x="251.5" y="40.5">iCE_CRESET</text>
<text x="251.5" y="38">FLASH_nHLD_nRST</text>
<text x="80" y="53.2">VCORE</text>
<text x="215.9" y="52">3V3_PMOD</text>
<text x="142.2" y="64.7">TDI</text>
<text x="142.2" y="62.1">TCK</text>
<text x="142.2" y="69.7">TMS</text>
<text x="142.2" y="67.2">TDO</text>
<text x="229.9" y="68.5">3V3_LDO</text>
<text x="246.4" y="69.7">3V3_PMOD</text>
<text x="143.5" y="77.4">A6</text>
<text x="143.5" y="74.8">A5</text>
<text x="143.5" y="72.3">A4</text>
<text x="246.4" y="74.8">3V3_LDO</text>
<text x="143.5" y="79.9">A7</text>
<text x="57.1" y="87.5">USB_D-</text>
<text x="148.6" y="85">FLASH_SCK</text>
<text x="148.6" y="87.5">FLASH_MOSI</text>
<text x="57.1" y="90.1">USB_D+</text>
<text x="148.6" y="92.6">SPI_CS</text>
<text x="148.6" y="90.1">FLASH_MISO</text>
<text x="148.6" y="95.1">iCE_SS_B</text>
<text x="148.6" y="97.7">B5</text>
<text x="153.7" y="100.2">iCE_CDONE</text>
<text x="142.2" y="107.8">TX0</text>
<text x="153.7" y="102.8">iCE_CRESET</text>
<text x="142.2" y="110.4">RX0</text>
<text x="143.5" y="112.9">C2</text>
<text x="143.5" y="118">C4</text>
<text x="143.5" y="115.5">C3</text>
<text x="143.5" y="123.1">C6</text>
<text x="143.5" y="120.5">C5</text>
<text x="143.5" y="125.6">C7</text>
<text x="74.9" y="130.7">EECLK62</text>
<text x="76.2" y="128.2">EECS63</text>
<text x="142.2" y="130.7">TX1</text>
<text x="74.9" y="133.2">EEDAT61</text>
<text x="142.2" y="133.2">RX1</text>
<text x="143.5" y="135.8">D2</text>
<text x="238.8" y="134.5">FLASH_CS</text>
<text x="261.6" y="137.1">FLASH_SCK</text>
<text x="264.2" y="134.5">iCE_SS_B</text>
<text x="71.1" y="140.9">CK12MHZ</text>
<text x="143.5" y="140.9">D4</text>
<text x="143.5" y="143.4">D5</text>
<text x="143.5" y="138.3">D3</text>
<text x="261.6" y="142.1">FLASH_MISO</text>
<text x="261.6" y="139.6">FLASH_MOSI</text>
<text x="143.5" y="148.5">D7</text>
<text x="143.5" y="145.9">D6</text>
<text x="255.3" y="147.2">FLASH_nHLD_nRST</text>
<text x="261.6" y="144.7">FLASH_nWP</text>
<text x="76.9" y="151.3">GND 3</text>
<text x="139.7" y="173.9">A6</text>
<text x="139.7" y="171.3">TX1</text>
<text x="162.6" y="173.9">A7</text>
<text x="162.6" y="171.3">RX1</text>
<text x="138.4" y="176.4">SPI_CS 15</text>
<text x="139.7" y="179">C2</text>
<text x="162.6" y="179">C3</text>
<text x="162.6" y="176.4">B5</text>
<text x="139.7" y="184">C6</text>
<text x="139.7" y="181.5">C4</text>
<text x="162.6" y="184">C7</text>
<text x="162.6" y="181.5">C5</text>
<text x="139.7" y="186.6">D2</text>
<text x="139.7" y="189.1">D4</text>
<text x="139.7" y="191.7">D6</text>
<text x="162.6" y="191.7">D7</text>
<text x="162.6" y="189.1">D5</text>
<text x="162.6" y="186.6">D3</text>
</g>
<g font-size="1.8" fill="#008400">
<text x="89.5" y="45.8" transform="rotate(-90 89.5 45.8)">C6</text>
<text x="97.2" y="45.8" transform="rotate(-90 97.2 45.8)">C7</text>
<text x="102.2" y="45.8" transform="rotate(-90 102.2 45.8)">C8</text>
<text x="109.9" y="45.8" transform="rotate(-90 109.9 45.8)">C9</text>
<text x="62.5" y="143.1">C15</text>
<text x="75.1" y="146">4Crystal_GND24</text>
</g>
<text font-size="1.8" fill="#000084" x="72.4" y="151">CK12MHZ_O</text>
</svg>
